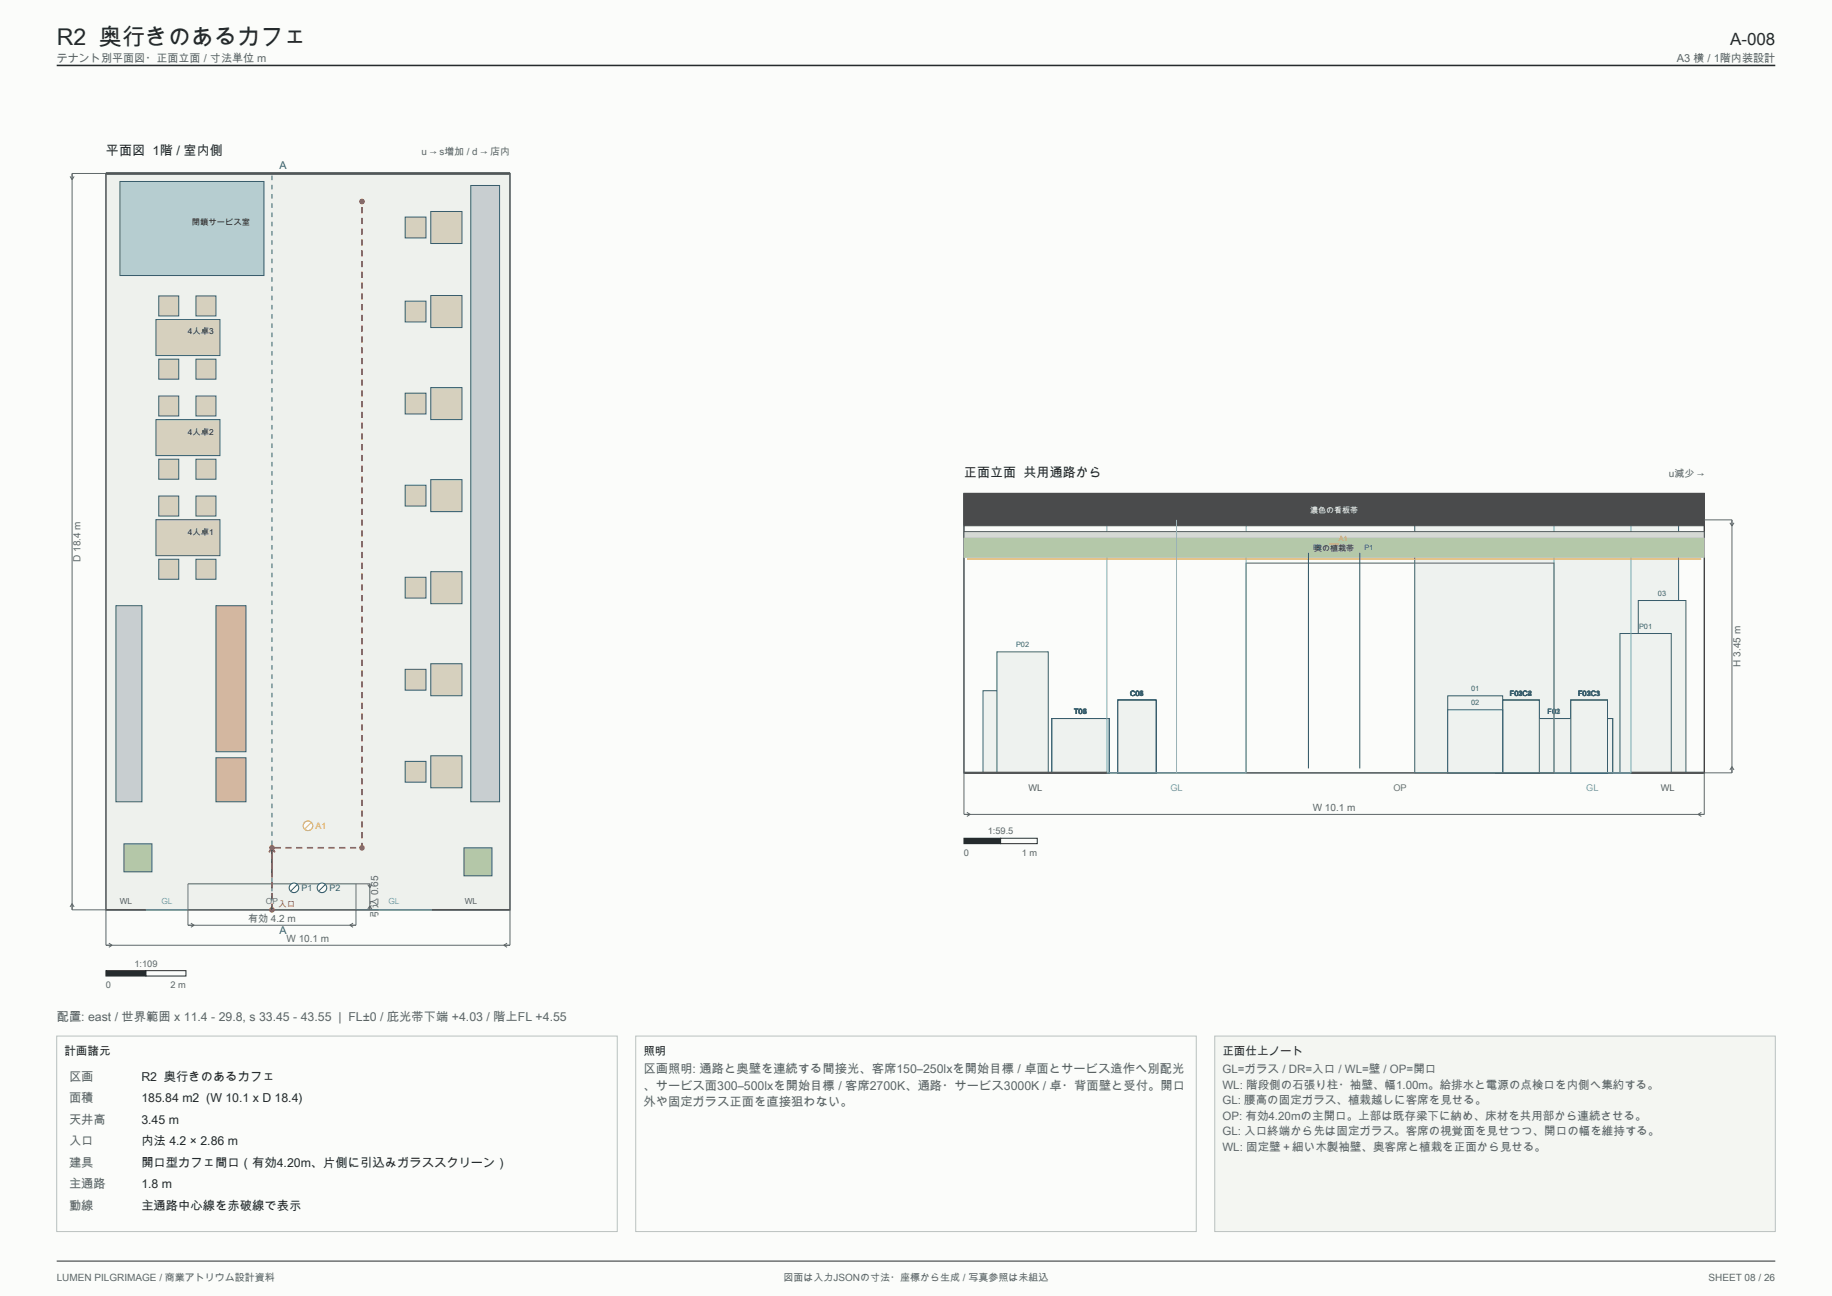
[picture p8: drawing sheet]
<svg xmlns="http://www.w3.org/2000/svg" width="420mm" height="297mm" viewBox="0 0 420 297" stroke-linecap="round" stroke-linejoin="round" font-family="sans-serif">
<path d="M0 0h420v297h-420z" fill-rule="evenodd" fill="#fbfcfa" stroke="#fbfcfa" stroke-width=".23"/>
<path d="M13 15h394" fill="none" stroke="#252b2d" stroke-width=".35"/>
<path d="M13 289h394" fill="none" stroke="#252b2d" stroke-width=".23"/>
<path d="M24.3 39.8h92.6v168.7h-92.6z" fill-rule="evenodd" fill="#eef1ed" stroke="#252b2d" stroke-width=".28"/>
<path d="M24.3 39.8h92.6" fill="none" stroke="#535d5d" stroke-width=".63" stroke-linecap="butt"/>
<path d="M24.3 208.5h9.2M99 208.5h17.9" fill="none" stroke="#535d5d" stroke-width=".39"/>
<path d="M33.5 208.5h9.6M81.6 208.5h17.4" fill="none" stroke="#6ca8ad" stroke-width=".26"/>
<path d="M43.1 208.5h38.5M43.1 202.5h38.5" fill="none" stroke="#64816d" stroke-width=".26"/>
<path d="M43.1 202.5v6M81.6 202.5v6" fill="none" stroke="#64816d" stroke-width=".23"/>
<path d="M43.8 211.6l.7 .4-.7 .5M80.9 211.6l-.7 .4 .7 .5M81.6 202.5h3.2v6h-3.2v3.5h-38.5v-3.5M84.3 208.4l.5-.8 .5 .8M84.3 202.7l.5 .7 .5-.7" fill="none" stroke="#5c6669" stroke-width=".23"/>
<g fill="#d3b7a0" stroke="#355f70" stroke-width=".23">
<path d="M49.5 138.8h6.9v33.5h-6.9z" fill-rule="evenodd"/>
<path d="M49.5 173.7h6.9v10h-6.9z" fill-rule="evenodd"/>
</g>
<path d="M26.6 138.8h5.9v44.9h-5.9z" fill-rule="evenodd" fill="#c8ced0" stroke="#355f70" stroke-width=".23"/>
<path d="M27.5 41.6h33v21.5h-33z" fill-rule="evenodd" fill="#b6cdd0" stroke="#355f70" stroke-width=".23"/>
<path d="M107.9 42.5h6.6v141.2h-6.6z" fill-rule="evenodd" fill="#c8ced0" stroke="#355f70" stroke-width=".23"/>
<g fill="#d6d0be" stroke="#355f70" stroke-width=".23">
<path d="M98.8 173.2h7.1v7.3h-7.1z" fill-rule="evenodd"/>
<path d="M92.9 174.5h4.8v4.7h-4.8z" fill-rule="evenodd"/>
<path d="M98.8 152.1h7.1v7.3h-7.1z" fill-rule="evenodd"/>
<path d="M92.9 153.4h4.8v4.8h-4.8z" fill-rule="evenodd"/>
<path d="M98.8 131h7.1v7.3h-7.1z" fill-rule="evenodd"/>
<path d="M92.9 132.3h4.8v4.8h-4.8z" fill-rule="evenodd"/>
<path d="M98.8 109.9h7.1v7.4h-7.1z" fill-rule="evenodd"/>
<path d="M92.9 111.2h4.8v4.8h-4.8z" fill-rule="evenodd"/>
<path d="M98.8 88.8h7.1v7.4h-7.1z" fill-rule="evenodd"/>
<path d="M92.9 90.1h4.8v4.8h-4.8z" fill-rule="evenodd"/>
<path d="M98.8 67.7h7.1v7.4h-7.1z" fill-rule="evenodd"/>
<path d="M92.9 69h4.8v4.8h-4.8z" fill-rule="evenodd"/>
<path d="M35.8 119.1h14.6v8.2h-14.6z" fill-rule="evenodd"/>
<path d="M36.4 128.2h4.6v4.6h-4.6z" fill-rule="evenodd"/>
<path d="M44.9 128.2h4.6v4.6h-4.6z" fill-rule="evenodd"/>
<path d="M36.4 113.7h4.6v4.6h-4.6z" fill-rule="evenodd"/>
<path d="M44.9 113.7h4.6v4.6h-4.6z" fill-rule="evenodd"/>
<path d="M35.8 96.2h14.6v8.2h-14.6z" fill-rule="evenodd"/>
<path d="M36.4 105.2h4.6v4.6h-4.6z" fill-rule="evenodd"/>
<path d="M44.9 105.2h4.6v4.6h-4.6z" fill-rule="evenodd"/>
<path d="M36.4 90.7h4.6v4.6h-4.6z" fill-rule="evenodd"/>
<path d="M44.9 90.7h4.6v4.6h-4.6z" fill-rule="evenodd"/>
<path d="M35.8 73.2h14.6v8.3h-14.6z" fill-rule="evenodd"/>
<path d="M36.4 82.3h4.6v4.6h-4.6z" fill-rule="evenodd"/>
<path d="M44.9 82.3h4.6v4.6h-4.6z" fill-rule="evenodd"/>
<path d="M36.4 67.8h4.6v4.6h-4.6z" fill-rule="evenodd"/>
<path d="M44.9 67.8h4.6v4.6h-4.6z" fill-rule="evenodd"/>
</g>
<g fill="#b3c7a5" stroke="#355f70" stroke-width=".23">
<path d="M28.4 193.4h6.4v6.4h-6.4z" fill-rule="evenodd"/>
<path d="M106.4 194.3h6.4v6.4h-6.4z" fill-rule="evenodd"/>
</g>
<g fill="#d6d0be" stroke="#355f70" stroke-width=".23">
<path d="M98.8 48.5h7.1v7.3h-7.1z" fill-rule="evenodd"/>
<path d="M92.9 49.8h4.8v4.7h-4.8z" fill-rule="evenodd"/>
</g>
<circle cx="70.6" cy="189.2" r="1.09" fill="#fbfcfa" stroke="#d89b36" stroke-width=".25"/>
<path d="M71.3 188.5l-1.4 1.5" fill="none" stroke="#d89b36" stroke-width=".23"/>
<circle cx="67.4" cy="203.5" r="1.09" fill="#fbfcfa" stroke="#355f70" stroke-width=".25"/>
<path d="M68.1 202.8l-1.4 1.4" fill="none" stroke="#355f70" stroke-width=".23"/>
<circle cx="73.8" cy="203.5" r="1.09" fill="#fbfcfa" stroke="#355f70" stroke-width=".25"/>
<path d="M74.5 202.8l-1.4 1.4" fill="none" stroke="#355f70" stroke-width=".23"/>
<path d="M62.3 208.5v-14.2h20.7v-148.1" fill="none" stroke="#b33d38" stroke-width=".41" stroke-dasharray="1.4 1.1" stroke-linecap="butt"/>
<path d="M62.3 194.3v6.4M62.3 194.3l-.6 1M62.3 194.3l.7 1" fill="none" stroke="#b33d38" stroke-width=".41"/>
<g fill="#b33d38">
<circle cx="62.3" cy="208.5" r=".64"/>
<circle cx="62.3" cy="194.3" r=".64"/>
<circle cx="83" cy="194.3" r=".64"/>
<circle cx="83" cy="46.2" r=".64"/>
</g>
<path d="M62.3 208.5v-168.7" fill="none" stroke="#355f70" stroke-width=".23" stroke-dasharray="1.1 1.1" stroke-linecap="butt"/>
<path d="M24.3 39.8h-7.8v168.7h7.8v8.1h92.6v-8.1M16.1 40.4l.4 .8 .5-.8M16.1 207.8l.4-.7 .5 .7M25 216.1l.7 .5-.7 .5M116.3 216.1l-.8 .5 .8 .5" fill="none" stroke="#5c6669" stroke-width=".23"/>
<path d="M24.3 222.4h9.2v1.3h-9.2z" fill-rule="evenodd" fill="#252b2d" stroke="#252b2d" stroke-width=".23"/>
<path d="M33.5 222.4h9.1v1.3h-9.1z" fill-rule="evenodd" fill="#fbfcfa" stroke="#252b2d" stroke-width=".23"/>
<path d="M221 113.1h169.7v64h-169.7z" fill-rule="evenodd" fill="#fbfcfa" stroke="#252b2d" stroke-width=".28"/>
<g fill="#eef2ef" stroke="#355f70" stroke-width=".23">
<path d="M256.3 160.5h8.7v16.6h-8.7z" fill-rule="evenodd"/>
<path d="M241.2 164.7h13.1v12.4h-13.1z" fill-rule="evenodd"/>
<path d="M324.3 119.1h60.5v58h-60.5z" fill-rule="evenodd"/>
<path d="M360.1 160.5h8.4v16.6h-8.4z" fill-rule="evenodd"/>
<path d="M344.5 160.5h8.4v16.6h-8.4z" fill-rule="evenodd"/>
<path d="M256.3 160.5h8.7v16.6h-8.7z" fill-rule="evenodd"/>
<path d="M241.2 164.7h13.1v12.4h-13.1z" fill-rule="evenodd"/>
<path d="M342.8 164.7h26.9v12.4h-26.9z" fill-rule="evenodd"/>
<path d="M360.1 160.5h8.4v16.6h-8.4z" fill-rule="evenodd"/>
<path d="M344.5 160.5h8.4v16.6h-8.4z" fill-rule="evenodd"/>
<path d="M256.3 160.5h8.7v16.6h-8.7z" fill-rule="evenodd"/>
<path d="M360.1 160.5h8.4v16.6h-8.4z" fill-rule="evenodd"/>
<path d="M344.5 160.5h8.4v16.6h-8.4z" fill-rule="evenodd"/>
<path d="M241.2 164.7h13.1v12.4h-13.1z" fill-rule="evenodd"/>
<path d="M342.8 164.7h26.9v12.4h-26.9z" fill-rule="evenodd"/>
<path d="M360.1 160.5h8.4v16.6h-8.4z" fill-rule="evenodd"/>
<path d="M344.5 160.5h8.4v16.6h-8.4z" fill-rule="evenodd"/>
<path d="M256.3 160.5h8.7v16.6h-8.7z" fill-rule="evenodd"/>
<path d="M241.2 164.7h13.1v12.4h-13.1z" fill-rule="evenodd"/>
<path d="M360.1 160.5h8.4v16.6h-8.4z" fill-rule="evenodd"/>
<path d="M344.5 160.5h8.4v16.6h-8.4z" fill-rule="evenodd"/>
<path d="M342.8 164.7h26.9v12.4h-26.9z" fill-rule="evenodd"/>
<path d="M360.1 160.5h8.4v16.6h-8.4z" fill-rule="evenodd"/>
<path d="M344.5 160.5h8.4v16.6h-8.4z" fill-rule="evenodd"/>
<path d="M256.3 160.5h8.7v16.6h-8.7z" fill-rule="evenodd"/>
<path d="M241.2 164.7h13.1v12.4h-13.1z" fill-rule="evenodd"/>
<path d="M256.3 160.5h8.7v16.6h-8.7z" fill-rule="evenodd"/>
<path d="M241.2 164.7h13.1v12.4h-13.1z" fill-rule="evenodd"/>
<path d="M331.9 159.5h12.6v17.6h-12.6z" fill-rule="evenodd"/>
<path d="M256.3 160.5h8.7v16.6h-8.7z" fill-rule="evenodd"/>
<path d="M241.2 164.7h13.1v12.4h-13.1z" fill-rule="evenodd"/>
<path d="M331.9 162.7h12.6v14.4h-12.6z" fill-rule="evenodd"/>
<path d="M375.6 137.6h10.9v39.5h-10.9z" fill-rule="evenodd"/>
<path d="M225.4 158.3h12.1v18.8h-12.1z" fill-rule="evenodd"/>
<path d="M371.4 145.2h11.8v31.9h-11.8z" fill-rule="evenodd"/>
<path d="M228.6 149.4h11.7v27.7h-11.7z" fill-rule="evenodd"/>
</g>
<path d="M221 177.1h32.8M373.9 177.1h16.8" fill="none" stroke="#535d5d" stroke-width=".53"/>
<path d="M253.8 119.1h31.9v58h-31.9zM356.3 119.1h17.6v58h-17.6z" fill="none" stroke="#6ca8ad" stroke-width=".23"/>
<path d="M285.7 129h70.6v48.1h-70.6z" fill="none" stroke="#64816d" stroke-width=".26"/>
<path d="M221 119.1h169.7" fill="none" stroke="#535d5d" stroke-width=".42"/>
<path d="M221 121.8h169.7v5.4h-169.7z" fill-rule="evenodd" fill="#d5d9d4" stroke="#535d5d" stroke-width=".23"/>
<path d="M221.7 128.1h168.3" fill="none" stroke="#d89b36" stroke-width=".3"/>
<path d="M221 113.1h169.7v7.4h-169.7z" fill-rule="evenodd" fill="#4a4b4c" stroke="#4a4b4c" stroke-width=".23"/>
<path d="M221 123.3h169.7v4.4h-169.7z" fill-rule="evenodd" fill="#b4c8a9" stroke="#b4c8a9" stroke-width=".23"/>
<path d="M269.7 119.1v58" fill="none" stroke="#8fbabd" stroke-width=".23"/>
<path d="M304.8 124.7h2.1" fill="none" stroke="#d89b36" stroke-width=".25"/>
<path d="M300 126.7v49.4M311.7 126.7v49.4" fill="none" stroke="#355f70" stroke-width=".25"/>
<path d="M390.7 119.1h6.4v58h-6.4v9.5h-169.7v-9.5M396.6 119.8l.5 .7 .4-.7M396.6 176.4l.5-.7 .4 .7M221.7 186.2l.7 .4-.7 .5M390 186.2l-.7 .4 .7 .5" fill="none" stroke="#5c6669" stroke-width=".23"/>
<path d="M221 192.1h8.4v1.2h-8.4z" fill-rule="evenodd" fill="#252b2d" stroke="#252b2d" stroke-width=".23"/>
<path d="M229.4 192.1h8.4v1.2h-8.4z" fill-rule="evenodd" fill="#fbfcfa" stroke="#252b2d" stroke-width=".23"/>
<g fill="#fbfcfa" stroke="#b9c1bf" stroke-width=".23">
<path d="M13 237.4h128.5v44.8h-128.5z" fill-rule="evenodd"/>
<path d="M145.7 237.4h128.6v44.8h-128.6z" fill-rule="evenodd"/>
</g>
<path d="M278.5 237.4h128.5v44.8h-128.5z" fill-rule="evenodd" fill="#f4f6f2" stroke="#b9c1bf" stroke-width=".23"/>
<text font-size="5.3" fill="#252b2d" x="13" y="10.2">R2 奥行きのあるカフェ</text>
<text font-size="3.9" fill="#252b2d" x="396.6" y="10.2">A-008</text>
<g font-size="3" fill="#252b2d">
<text x="24.3" y="35.5">平面図 1階 / 室内側</text>
<text x="221" y="109.2">正面立面 共用通路から</text>
</g>
<g font-size="2.8" fill="#5c6669">
<text x="13" y="233.9">配置: east / 世界範囲 x 11.4 - 29.8, s 33.45 - 43.55 | FL±0 / 庇光帯下端 +4.03 / 階上FL +4.55</text>
<text x="147.5" y="245.9">区画照明: 通路と奥壁を連続する間接光、客席150–250lxを開始目標 / 卓面とサービス造作へ別配光</text>
<text x="15.8" y="247.7">区画</text>
<text x="147.5" y="249.7">、サービス面300–500lxを開始目標 / 客席2700K、通路・サービス3000K / 卓・背面壁と受付。開口</text>
<text x="15.8" y="252.6">面積</text>
<text x="15.8" y="257.5">天井高</text>
<text x="147.5" y="253.5">外や固定ガラス正面を直接狙わない。</text>
<text x="15.8" y="262.5">入口</text>
<text x="15.8" y="267.4">建具</text>
<text x="15.8" y="272.4">主通路</text>
<text x="15.8" y="277.3">動線</text>
</g>
<g font-size="2.8" fill="#252b2d">
<text x="32.4" y="247.7">R2 奥行きのあるカフェ</text>
<text x="32.4" y="252.6">185.84 m2 (W 10.1 x D 18.4)</text>
<text x="32.4" y="257.5">3.45 m</text>
<text x="32.4" y="262.5">内法 4.2 × 2.86 m</text>
<text x="32.4" y="267.4">開口型カフェ間口（有効4.20m、片側に引込みガラススクリーン）</text>
<text x="32.4" y="272.4">1.8 m</text>
<text x="32.4" y="277.3">主通路中心線を赤破線で表示</text>
</g>
<g font-size="2.6" fill="#252b2d">
<text x="14.8" y="241.7">計画諸元</text>
<text x="147.5" y="241.7">照明</text>
<text x="280.3" y="241.7">正面仕上ノート</text>
</g>
<g font-size="2.6" fill="#5c6669">
<text x="280.3" y="245.9">GL=ガラス / DR=入口 / WL=壁 / OP=開口</text>
<text x="280.3" y="249.5">WL: 階段側の石張り柱・袖壁、幅1.00m。給排水と電源の点検口を内側へ集約する。</text>
<text x="280.3" y="253">GL: 腰高の固定ガラス、植栽越しに客席を見せる。</text>
<text x="280.3" y="256.6">OP: 有効4.20mの主開口。上部は既存梁下に納め、床材を共用部から連続させる。</text>
<text x="280.3" y="260.2">GL: 入口終端から先は固定ガラス。客席の視覚面を見せつつ、開口の幅を維持する。</text>
<text x="280.3" y="263.8">WL: 固定壁＋細い木製袖壁、奥客席と植栽を正面から見せる。</text>
</g>
<g font-size="2.5" fill="#5c6669">
<text x="13" y="14.1">テナント別平面図・正面立面 / 寸法単位 m</text>
<text x="384.4" y="14.1">A3 横 / 1階内装設計</text>
</g>
<g font-size="2.5" fill="#355f70">
<text x="64.1" y="38.7">A</text>
<text x="64.1" y="214.1">A</text>
</g>
<g font-size="2.3" fill="#5c6669">
<text x="96.6" y="35.5">u → s増加 / d → 店内</text>
<text x="382.6" y="109.2">u減少 →</text>
<text x="18.5" y="128.8" transform="rotate(-90 18.5 128.8)">D 18.4 m</text>
<text x="399" y="152.8" transform="rotate(-90 399 152.8)">H 3.45 m</text>
<text x="300.9" y="185.9">W 10.1 m</text>
<text x="86.7" y="208.1" transform="rotate(-90 86.7 208.1)">込 0.65</text>
<text x="56.9" y="211.3">有効 4.2 m</text>
<text x="65.7" y="215.9">W 10.1 m</text>
<text x="86.7" y="210.4" transform="rotate(-90 86.7 210.4)">引</text>
<text x="13" y="293.6">LUMEN PILGRIMAGE / 商業アトリウム設計資料</text>
<text x="179.6" y="293.6">図面は入力JSONの寸法・座標から生成 / 写真参照は未組込</text>
<text x="391.7" y="293.6">SHEET 08 / 26</text>
</g>
<g font-size="2.1" fill="#535d5d">
<text x="235.8" y="181.3">WL</text>
<text x="380.7" y="181.3">WL</text>
</g>
<g font-size="2.1" fill="#6ca8ad">
<text x="268.3" y="181.3">GL</text>
<text x="363.7" y="181.3">GL</text>
</g>
<text font-size="2.1" fill="#64816d" x="319.4" y="181.3">OP</text>
<g font-size="2.1" fill="#5c6669">
<text x="226.5" y="191.2">1:59.5</text>
<text x="221" y="196.2">0</text>
<text x="234.3" y="196.2">1 m</text>
<text x="30.8" y="221.6">1:109</text>
<text x="24.3" y="226.5">0</text>
<text x="39.1" y="226.5">2 m</text>
</g>
<text font-size="2" fill="#5c6669" x="299" y="125.4">看板帯 / 間接光</text>
<text font-size="2" fill="#d89b36" x="72.4" y="190">A1</text>
<text font-size="2" fill="#b33d38" x="63.8" y="207.8">入口</text>
<g font-size="2" fill="#355f70">
<text x="69.2" y="204.2">P1</text>
<text x="75.6" y="204.2">P2</text>
</g>
<g font-size="1.9" fill="#252b2d">
<text x="44" y="51.7">閉鎖サービス室</text>
<text x="43.1" y="76.7">4人卓3</text>
<text x="43.1" y="99.6">4人卓2</text>
<text x="43.1" y="122.5">4人卓1</text>
</g>
<g font-size="1.9" fill="#535d5d">
<text x="27.4" y="207.1">WL</text>
<text x="106.5" y="207.1">WL</text>
</g>
<g font-size="1.9" fill="#6ca8ad">
<text x="37" y="207.1">GL</text>
<text x="89.1" y="207.1">GL</text>
</g>
<text font-size="1.9" fill="#64816d" x="61" y="207.1">OP</text>
<text font-size="1.8" fill="#fbfcfa" x="300.4" y="117.5">濃色の看板帯</text>
<text font-size="1.8" fill="#303336" x="301.3" y="126.2">奥の植栽帯</text>
<g font-size="1.7" fill="#355f70">
<text x="301" y="126">P2</text>
<text x="312.8" y="126">P1</text>
<text x="380.1" y="136.6">03</text>
<text x="232.9" y="148.3">P02</text>
<text x="375.8" y="144.1">P01</text>
<text x="259.1" y="159.4">C07</text>
<text x="259.1" y="159.4">C06</text>
<text x="259.1" y="159.4">C05</text>
<text x="259.1" y="159.4">C04</text>
<text x="259.1" y="159.4">C03</text>
<text x="259.1" y="159.4">C02</text>
<text x="259.1" y="159.4">C01</text>
<text x="337.3" y="158.4">01</text>
<text x="337.3" y="161.6">02</text>
<text x="346.2" y="159.4">F03C4</text>
<text x="346.2" y="159.4">F03C2</text>
<text x="346.2" y="159.4">F02C2</text>
<text x="346.2" y="159.4">F01C4</text>
<text x="346.2" y="159.4">F01C2</text>
<text x="348.1" y="159.4">2</text>
<text x="350.3" y="159.4">4</text>
<text x="361.8" y="159.4">F03C3</text>
<text x="361.8" y="159.4">F03C1</text>
<text x="361.8" y="159.4">F02C1</text>
<text x="361.8" y="159.4">F01C3</text>
<text x="361.8" y="159.4">F01C1</text>
<text x="363.8" y="159.4">2</text>
<text x="365.9" y="159.4">3</text>
<text x="246.3" y="163.6">T07</text>
<text x="246.3" y="163.6">T06</text>
<text x="246.3" y="163.6">T05</text>
<text x="246.3" y="163.6">T04</text>
<text x="246.3" y="163.6">T03</text>
<text x="246.3" y="163.6">T02</text>
<text x="246.3" y="163.6">T01</text>
<text x="354.8" y="163.6">F03</text>
<text x="354.8" y="163.6">F02</text>
<text x="354.8" y="163.6">F01</text>
</g>
<text font-size="1.7" fill="#d89b36" x="306.9" y="124">A1</text>
</svg>
